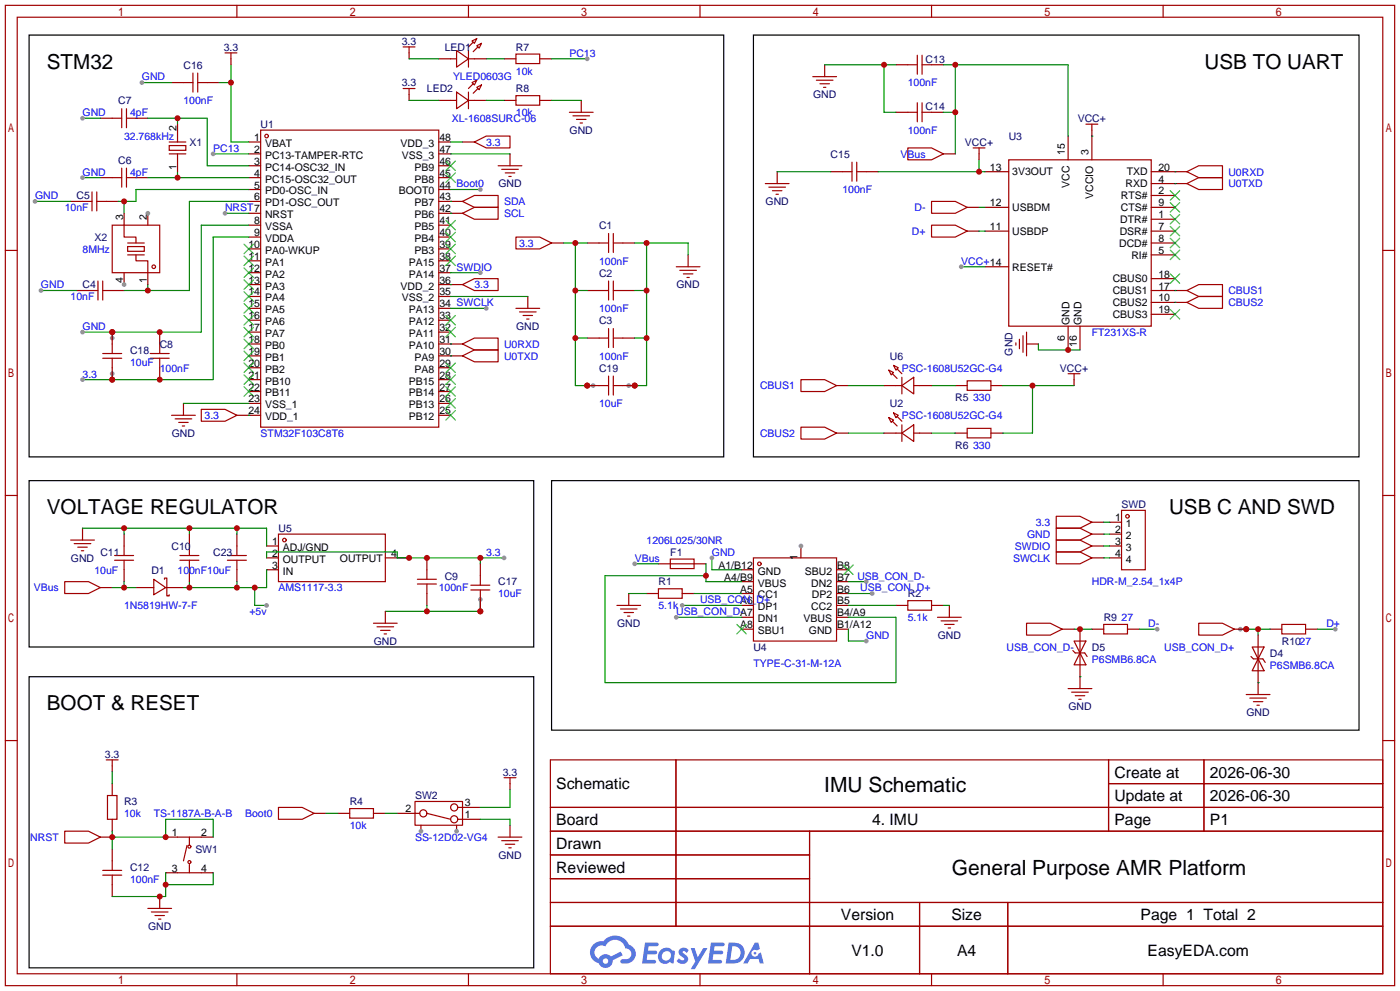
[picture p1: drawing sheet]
<svg xmlns="http://www.w3.org/2000/svg" width="299mm" height="212mm" viewBox="0 0 299 212" stroke-linecap="round" stroke-linejoin="round" font-family="sans-serif">
<g fill="none" stroke="#a10000" stroke-width=".25">
<path d="M1.1 1.1h297.2v209.6h-297.2zM3.7 3.7h292.1v204.5h-292.1zM50.7 1.1v2.6M100.2 1.1v2.6M149.7 1.1v2.6M199.3 1.1v2.6M248.8 1.1v2.6M1.1 53.5h2.6M295.8 53.5h2.5M1.1 105.9h2.6M295.8 105.9h2.5M1.1 158.3h2.6"/>
<path d="M295.8 158.3h2.5M117.7 162.4h178.1v45.8h-178.1zM117.7 172.6h178.1M117.7 177.7h178.1M144.6 162.4v35.6M173.2 177.7v30.5M237.1 162.4v15.3M237.1 167.5h58.7M257.5 162.4v15.3M117.7 182.8h55.5M117.7 192.9h178.1M117.7 187.8h55.5"/>
<path d="M117.7 198h178.1M196.7 192.9v15.3M215.6 192.9v15.3M50.7 208.2v2.5M100.2 208.2v2.5M149.7 208.2v2.5M199.3 208.2v2.5M248.8 208.2v2.5"/>
</g>
<g fill="#5487ff">
<path d="M145.5 202.8a1.3 1.3 0 0 1 1.8 .3l-.4 .6a.54 .54 0 0 0-.9-.2l.1 .2a1.28 1.28 0 0 1 .8 2 1.53 1.53 0 0 1-2.2-.3l.5-.6 .8 .5a.31 .31 0 0 0 .4-.3 .31 .31 0 0 0-.3-.3 1.12 1.12 0 0 1-.6-1.9z"/>
<path d="M147.7 202.7h.9l.7 1.9 1.1-1.9h.9l-2.7 4.5h-.9l1-1.7z"/>
<path d="M138 201.5h1.6a1.31 1.31 0 0 1 1.2 .2 .4 .4 0 0 1-.3 .6h-1.8l-.1 .9h1.6a.4 .4 0 0 1 .4 .4 .4 .4 0 0 1-.4 .4h-1.7l-.2 1.2h1.4a.46 .46 0 0 1 .5 .1 .46 .46 0 0 1 .1 .5l-.3 .2h-2.7z"/>
<path d="M152.1 201.5h1.6a1.32 1.32 0 0 1 1.3 .2 .39 .39 0 0 1-.4 .6h-1.7l-.2 .9h1.7a.4 .4 0 0 1 .3 .4 .4 .4 0 0 1-.4 .4h-1.7l-.2 1.2h1.4a.46 .46 0 0 1 .5 .1 .46 .46 0 0 1 .1 .5l-.3 .2h-2.7z"/>
<path d="M161.5 201.5h.7l.4 1.3-.7 .4a.75 .75 0 0 0-1.1 .3 .75 .75 0 0 0 .5 1 .75 .75 0 0 0 .9-.6l.6-.3 .6 2.4h-.9l-.2-1h-1.9l-.5 1h-.9z"/>
<path d="M155.9 201.5l-.7 4.5h1.5a2.27 2.27 0 0 0 2.6-2.3 2.27 2.27 0 0 0-2.7-2.2zM156.6 202.3a1.5 1.5 0 0 1 1.8 1.5 1.5 1.5 0 0 1-1.9 1.4h-.3z"/>
<path d="M141.3 203.1a1.6 1.6 0 0 0-.3 2.3 1.6 1.6 0 0 0 2.3 .2l.8 .4 .3-2.5-.2-.3h-.4a1.58 1.58 0 0 0-2.5-.1zM141.9 203.6a.98 .98 0 0 1 1.6 .5 .98 .98 0 0 1-1.1 1.2 .94 .94 0 0 1-.8-.6 .94 .94 0 0 1 .3-1.1z"/>
<path d="M126.9 201.9a2.37 2.37 0 0 0 1.2 4 1.54 1.54 0 0 0 1.7 1 1.54 1.54 0 0 0 1.3-1.6l2.1-1.1-.5-.8-2 1.1a1.57 1.57 0 0 0-2.6 .4 1.5 1.5 0 0 1-.8-2.1 1.5 1.5 0 0 1 2.2-.5 2.23 2.23 0 0 1 2.3-1.4 2.23 2.23 0 0 1 2 1.8 1.16 1.16 0 0 1 1.2 1.1 1.16 1.16 0 0 1-1 1.3h-.7a.47 .47 0 0 0-.6 .3 .47 .47 0 0 0 .4 .6 2.17 2.17 0 0 0 2.5-1 2.17 2.17 0 0 0-.3-2.7l-.8-.4a3.2 3.2 0 0 0-5.4-.7l-1.2 .1zM129 205.4a.58 .58 0 0 1 1.1 0 .58 .58 0 0 1-1.1 0z"/>
<circle cx="161.5" cy="203.8" r=".28"/>
</g>
<g fill="none" stroke="#a10000" stroke-width=".25">
<path d="M173.9 16.4h5M174.6 17.1h3.6M175.4 17.9h2M176.1 18.7h.6M194.2 13.8h2M196.2 11.8v4.1M197.2 11.8v4.1M197.2 13.8h2.1M24 38h2M24 25.3h2M26 23.2v4.1M26 35.9v4.1"/>
<path d="M27.1 38h2M27.1 23.2v4.1M27.1 35.9v4.1M27.1 25.3h2M55.8 27.8h38.1v63.5h-38.1zM101.5 30.4l2.5-1.3h5.1v2.5h-5.1zM106.6 35.4h5M107.3 36.2h3.6M108.1 37h2M108.8 37.7h.5M163.7 39.2h5.1M180.2 36.7h2"/>
<path d="M182.2 34.7v4M183.3 34.7v4M183.3 36.7h2M194.2 24h2M196.2 22v4M197.2 22v4M197.2 24h2.1M215.8 34.2h30.5v35.5h-30.5zM17.7 43.1h2M19.7 41v4.1M20.7 41v4.1M20.7 43.1h2"/>
<path d="M128.1 51.9h2.1M130.2 49.9v4.1M131.2 49.9v4.1M131.2 51.9h2M144.7 57h5M145.4 57.8h3.6M146.2 58.5h2M146.9 59.3h.5M164.5 40h3.5M165.2 40.8h2.1M166 41.5h.5M18.9 62.1h2.1"/>
<path d="M21 60.1v4M22 62.1h2M22 60.1v4M32.1 75.6h4.1M32.1 76.6h4.1M34.2 73.5v2.1M34.2 76.6v2M98.9 60.8l2.6-1.2h5.1v2.5h-5.1zM110.4 65.9h5M111.1 66.7h3.6M111.9 67.4h2M112.6 68.2h.6"/>
<path d="M128.1 62.1h2.1M128.1 72.3h2.1M130.2 60.1v4M130.2 70.2v4.1M131.2 60.1v4M131.2 70.2v4.1M131.2 62.1h2M131.2 72.3h2M36.7 88.8h5.1M37.5 89.5h3.5M38.2 90.3h2.1M39 91.1h.5"/>
<path d="M43.1 87.5h5l2.6 1.3-2.6 1.2h-5zM89.3 123.8h4M89.3 124.8h4M91.3 121.8v2M91.3 124.8v2.1M22 186.1h4M22 187.1h4M24 184v2.1M24 187.1v2"/>
<circle cx="57" cy="29.1" r=".38"/>
</g>
<g fill="none" stroke="#870000" stroke-width=".25">
<path d="M176.4 13.8v2.6M191.6 13.8h2.6M199.3 13.8h2.5M21.5 38h2.5M21.5 25.3h2.5M29.1 38h2.5M29.1 25.3h2.5M53.2 30.4h2.6M53.2 32.9h2.6M53.2 35.4h2.6M53.2 38h2.6M93.9 30.4h2.5"/>
<path d="M93.9 32.9h2.5M93.9 35.4h2.5M93.9 38h2.5M98.9 30.4h2.6M109.1 32.9v2.5M166.2 36.7v2.5M177.7 36.7h2.5M185.3 36.7h2.5M191.6 24h2.6M199.3 24h2.5M210.7 36.7h5.1M228.5 29.1v5.1"/>
<path d="M233.6 29.1v5.1M246.3 36.7h5M246.3 39.2h5M15.1 43.1h2.6M22.7 43.1h2.6M53.2 40.5h2.6M53.2 43.1h2.6M53.2 45.6h2.6M53.2 48.1h2.6M53.2 50.7h2.6M53.2 53.2h2.6M53.2 55.8h2.6"/>
<path d="M53.2 58.3h2.6M93.9 40.5h2.5M93.9 43.1h2.5M93.9 45.6h2.5M93.9 48.1h2.5M93.9 50.7h2.5M93.9 53.2h2.5M93.9 55.8h2.5M93.9 58.3h2.5M125.6 51.9h2.5M133.2 51.9h2.6M147.2 54.5v2.5"/>
<path d="M210.7 49.4h5.1M210.7 57h5.1M210.7 44.3h5.1M246.3 49.4h5M246.3 41.8h5M246.3 44.3h5M246.3 46.9h5M246.3 51.9h5M246.3 54.5h5M246.3 59.6h5M16.4 62.1h2.5M24 62.1h2.5"/>
<path d="M34.2 71v2.5M34.2 78.6v2.6M53.2 60.8h2.6M53.2 63.4h2.6M53.2 65.9h2.6M53.2 68.5h2.6M53.2 71h2.6M53.2 73.5h2.6M53.2 76.1h2.6M53.2 78.6h2.6M93.9 60.8h5M93.9 63.4h2.5"/>
<path d="M93.9 65.9h2.5M93.9 68.5h2.5M93.9 71h2.5M93.9 73.5h2.5M93.9 76.1h2.5M93.9 78.6h2.5M112.9 63.4v2.5M125.6 62.1h2.5M125.6 72.3h2.5M133.2 62.1h2.6M133.2 72.3h2.6M228.5 69.7v5.1"/>
<path d="M231 69.7v5.1M246.3 62.1h5M246.3 64.6h5M246.3 67.2h5M39.2 86.2v2.6M50.7 88.8h5.1M53.2 81.2h2.6M53.2 83.7h2.6M53.2 86.2h2.6M93.9 81.2h2.5M93.9 83.7h2.5M93.9 86.2h2.5"/>
<path d="M93.9 88.8h2.5M91.3 119.3v2.5M91.3 126.9v2.5M24 181.5v2.5M24 189.1v2.5"/>
</g>
<g fill="none" stroke="#3c3" stroke-width=".25">
<path d="M95.4 37l2 2M95.4 34.4l2 2M97.4 34.4l-2 2M97.4 37l-2 2M52.2 52.2l2 2M52.2 54.7l2 2.1M52.2 57.3l2 2M52.2 59.8l2 2M54.2 52.2l-2 2M54.2 54.7l-2 2.1M54.2 57.3l-2 2M54.2 59.8l-2 2"/>
<path d="M95.4 54.7l2 2.1M95.4 52.2l2 2M95.4 49.7l2 2M95.4 47.1l2 2M97.4 54.7l-2 2.1M97.4 52.2l-2 2M97.4 49.7l-2 2M97.4 47.1l-2 2M250.3 40.8l2 2M250.3 43.3l2 2M250.3 45.8l2 2.1M250.3 48.4l2 2"/>
<path d="M250.3 50.9l2 2.1M250.3 53.5l2 2M250.3 58.5l2 2.1M252.3 40.8l-2 2M252.3 43.3l-2 2M252.3 45.8l-2 2.1M252.3 48.4l-2 2M252.3 50.9l-2 2.1M252.3 53.5l-2 2M252.3 58.5l-2 2.1M52.2 62.4l2 2M52.2 64.9l2 2"/>
<path d="M52.2 67.4l2 2.1M52.2 70l2 2M52.2 72.5l2 2M52.2 75.1l2 2M52.2 77.6l2 2M54.2 62.4l-2 2M54.2 64.9l-2 2M54.2 67.4l-2 2.1M54.2 70l-2 2M54.2 72.5l-2 2M54.2 75.1l-2 2M54.2 77.6l-2 2"/>
<path d="M95.4 77.6l2 2M95.4 70l2 2M95.4 67.4l2 2.1M97.4 77.6l-2 2M97.4 70l-2 2M97.4 67.4l-2 2.1M250.3 66.2l2 2M252.3 66.2l-2 2M52.2 80.1l2 2.1M52.2 82.7l2 2M54.2 80.1l-2 2.1M54.2 82.7l-2 2"/>
<path d="M95.4 87.8l2 2M95.4 85.2l2 2M95.4 82.7l2 2M95.4 80.1l2 2.1M97.4 87.8l-2 2M97.4 85.2l-2 2M97.4 82.7l-2 2M97.4 80.1l-2 2.1"/>
</g>
<path d="M96.4 30.4h2.5M96.4 32.9h12.7M53.2 43.1h-12.7v19h-14M31.6 60.8v1.3M96.4 60.8h.1M39.2 86.2h14M53.2 88.8h.1" fill="none" stroke="#008700" stroke-width=".25"/>
<circle cx="31.6" cy="62.1" r=".63" fill="#c00"/>
<path d="M26.5 43.1v2.5M53.2 40.5h-24.1v2.6h-3.8" fill="none" stroke="#008700" stroke-width=".25"/>
<circle cx="26.5" cy="43.1" r=".63" fill="#c00"/>
<path d="M31.6 25.3h12.7v10.1h8.9M38 25.3v1.2" fill="none" stroke="#008700" stroke-width=".25"/>
<circle cx="38" cy="25.3" r=".63" fill="#c00"/>
<path d="M31.6 38h21.6M38 36.7v1.3" fill="none" stroke="#008700" stroke-width=".25"/>
<circle cx="38" cy="38" r=".63" fill="#c00"/>
<path d="M17.7 38h3.8" fill="none" stroke="#008700" stroke-width=".25"/>
<circle cx="17.7" cy="38" r=".51" fill="#999"/>
<path d="M120.5 51.9h5.1M123.1 51.9v30.5h3.8M123.1 72.3h2.5M123.1 62.1h2.5" fill="none" stroke="#008700" stroke-width=".25"/>
<g fill="#c00">
<circle cx="123.1" cy="72.3" r=".63"/>
<circle cx="125.6" cy="82.4" r=".63"/>
<circle cx="123.1" cy="62.1" r=".63"/>
<circle cx="123.1" cy="51.9" r=".63"/>
</g>
<circle cx="126.9" cy="82.4" r=".51" fill="#999"/>
<path d="M118 51.9h2.5" fill="none" stroke="#870000" stroke-width=".25"/>
<path d="M110.4 50.7h5l2.6 1.2-2.6 1.3h-5z" fill="none" stroke="#a10000" stroke-width=".25"/>
<path d="M135.8 51.9h11.4v2.6M138.3 51.9v30.5h-3.8M135.8 62.1h2.5M135.8 72.3h2.5" fill="none" stroke="#008700" stroke-width=".25"/>
<g fill="#c00">
<circle cx="138.3" cy="51.9" r=".63"/>
<circle cx="138.3" cy="62.1" r=".63"/>
<circle cx="138.3" cy="72.3" r=".63"/>
<circle cx="135.8" cy="82.4" r=".63"/>
</g>
<circle cx="134.5" cy="82.4" r=".51" fill="#999"/>
<path d="M187.8 36.7h22.9M209.4 34.2v2.5" fill="none" stroke="#008700" stroke-width=".25"/>
<circle cx="209.4" cy="36.7" r=".63" fill="#c00"/>
<path d="M201.8 13.8h26.7v15.3M204.3 13.8v19.1M201.8 24h2.5" fill="none" stroke="#008700" stroke-width=".25"/>
<g fill="#c00">
<circle cx="204.3" cy="13.8" r=".63"/>
<circle cx="204.3" cy="24" r=".63"/>
</g>
<path d="M176.4 13.8h15.2M189.1 13.8v10.2h2.5" fill="none" stroke="#008700" stroke-width=".25"/>
<circle cx="189.1" cy="13.8" r=".63" fill="#c00"/>
<path d="M166.2 36.7h11.5" fill="none" stroke="#008700" stroke-width=".25"/>
<g fill="none" stroke="#a10000" stroke-width=".25">
<path d="M161.2 119.3h17.7v17.7h-17.7z"/>
<circle cx="162.4" cy="120.5" r=".38"/>
</g>
<g fill="none" stroke="#870000" stroke-width=".25">
<path d="M171.3 116.7v2.6M158.6 121.8h2.6M158.6 124.3h2.6M158.6 126.9h2.6M158.6 129.4h2.6M158.6 132h2.6M158.6 134.5h2.6M178.9 121.8h2.6M178.9 124.3h2.6M178.9 126.9h2.6M178.9 129.4h2.6M178.9 132h2.6"/>
<path d="M178.9 134.5h2.6"/>
</g>
<path d="M157.6 133.5l2 2M159.6 133.5l-2 2M180.5 120.8l2 2M182.5 120.8l-2 2" fill="none" stroke="#3c3" stroke-width=".25"/>
<circle cx="171.3" cy="116.7" r=".51" fill="#999"/>
<path d="M57 119.3h2.6M57 116.7h2.6M82.4 119.3h5.1M29.1 125.6h3.8M35.4 125.6h3.8M57 121.8h2.6" fill="none" stroke="#870000" stroke-width=".25"/>
<g fill="none" stroke="#a10000" stroke-width=".25">
<path d="M59.6 114.2h22.8v10.1h-22.8zM32.9 123.8l2.5 1.8-2.5 1.5zM35.2 123.8v-.2h.5v3.8h.5v-.3"/>
<circle cx="60.8" cy="115.4" r=".38"/>
</g>
<path d="M96.4 40.5h6.3" fill="none" stroke="#008700" stroke-width=".25"/>
<circle cx="102.7" cy="40.5" r=".51" fill="#999"/>
<path d="M17.7 25.3h3.8" fill="none" stroke="#008700" stroke-width=".25"/>
<circle cx="17.7" cy="25.3" r=".51" fill="#999"/>
<path d="M7.5 43.1h7.6" fill="none" stroke="#008700" stroke-width=".25"/>
<circle cx="7.5" cy="43.1" r=".51" fill="#999"/>
<path d="M8.8 62.1h7.6" fill="none" stroke="#008700" stroke-width=".25"/>
<circle cx="8.8" cy="62.1" r=".51" fill="#999"/>
<path d="M26.5 45.6v2.5M26.5 58.3v2.5M31.6 58.3v2.5" fill="none" stroke="#870000" stroke-width=".25"/>
<circle cx="26.5" cy="60.8" r=".51" fill="#999"/>
<path d="M31.6 45.6v2.5" fill="none" stroke="#870000" stroke-width=".25"/>
<circle cx="31.6" cy="45.6" r=".51" fill="#999"/>
<g fill="none" stroke="#a10000" stroke-width=".25">
<path d="M24 48.1h10.2v10.2h-10.2zM26.5 48.1v2.6h2.6v1.2M27.3 52.7h3.6v1h-3.6zM27.3 54.5h3.6M27.3 51.9h3.6M29.1 54.5v1.3h2.5v2.5"/>
<circle cx="32.9" cy="57" r=".38"/>
</g>
<path d="M181.5 124.3h3.8" fill="none" stroke="#008700" stroke-width=".25"/>
<circle cx="185.3" cy="124.3" r=".51" fill="#999"/>
<path d="M181.5 134.5v2.5h3.8" fill="none" stroke="#008700" stroke-width=".25"/>
<circle cx="185.3" cy="137" r=".51" fill="#999"/>
<path d="M53.2 50.7h-7.6v30.5h-27.9M24 79.9v1.3" fill="none" stroke="#008700" stroke-width=".25"/>
<g fill="#c00">
<circle cx="34.2" cy="81.2" r=".63"/>
<circle cx="24" cy="81.2" r=".63"/>
</g>
<g fill="#999">
<circle cx="24" cy="79.9" r=".51"/>
<circle cx="17.7" cy="81.2" r=".51"/>
</g>
<path d="M91.3 129.4v1.3M102.7 128.1v2.6h-20.3" fill="none" stroke="#008700" stroke-width=".25"/>
<g fill="#c00">
<circle cx="102.7" cy="130.7" r=".63"/>
<circle cx="91.3" cy="130.7" r=".63"/>
</g>
<circle cx="102.7" cy="128.1" r=".51" fill="#999"/>
<path d="M57 119.3v-1.3h28v1.3h22.8M102.7 119.3v1.2" fill="none" stroke="#008700" stroke-width=".25"/>
<g fill="#c00">
<circle cx="102.7" cy="119.3" r=".63"/>
<circle cx="91.3" cy="119.3" r=".63"/>
<circle cx="87.5" cy="119.3" r=".63"/>
</g>
<circle cx="107.8" cy="119.3" r=".51" fill="#999"/>
<path d="M53.2 48.1h-10.1v22.9h-25.4M24 71v1.3" fill="none" stroke="#008700" stroke-width=".25"/>
<g fill="#c00">
<circle cx="34.2" cy="71" r=".63"/>
<circle cx="24" cy="71" r=".63"/>
</g>
<g fill="#999">
<circle cx="24" cy="72.3" r=".51"/>
<circle cx="17.7" cy="71" r=".51"/>
</g>
<g fill="none" stroke="#a10000" stroke-width=".25">
<path d="M15.1 115.4h5.1M15.9 116.2h3.5M16.6 117h2.1M17.4 117.7h.5M24.5 118.7h4.1M24.5 119.8h4.1M26.5 116.7v2M26.5 119.8v2M48.6 118.7h4.1M48.6 119.8h4.1M50.7 116.7v2M50.7 119.8v2"/>
<path d="M13.8 124.3h5.1l2.6 1.3-2.6 1.3h-5.1zM132 129.4h5M132.7 130.2h3.6M133.5 130.9h2M134.2 131.7h.5M140.8 125.9h5.1v2h-5.1zM194.2 128.4h5.1v2h-5.1zM200.5 132h5.1M201.3 132.7h3.6M202.1 133.5h2M202.8 134.2h.5"/>
</g>
<path d="M17.7 112.9v2.5M26.5 114.2v2.5M50.7 114.2v2.5M21.5 125.6h2.5M26.5 121.8v2.5M50.7 121.8v2.5M134.5 126.9v2.5M138.3 126.9h2.5M145.9 126.9h2.6M191.6 129.4h2.6M199.3 129.4h2.5M203.1 129.4v2.6" fill="none" stroke="#870000" stroke-width=".25"/>
<path d="M24 125.6h5.1M26.5 124.3v1.3M134.5 126.9h3.8M148.5 126.9h10.1M181.5 129.4h10.1M201.8 129.4h1.3" fill="none" stroke="#008700" stroke-width=".25"/>
<circle cx="26.5" cy="125.6" r=".63" fill="#c00"/>
<path d="M17.7 112.9h39.3v3.8M26.5 112.9v1.3M40.5 112.9v1.3M50.7 112.9v1.3" fill="none" stroke="#008700" stroke-width=".25"/>
<g fill="#c00">
<circle cx="26.5" cy="112.9" r=".63"/>
<circle cx="40.5" cy="112.9" r=".63"/>
<circle cx="50.7" cy="112.9" r=".63"/>
</g>
<path d="M40.5 124.3v1.3M50.7 124.3v1.3M54.5 125.6v3.8h2.5M57 121.8v3.8h-17.8" fill="none" stroke="#008700" stroke-width=".25"/>
<g fill="#c00">
<circle cx="54.5" cy="125.6" r=".63"/>
<circle cx="50.7" cy="125.6" r=".63"/>
<circle cx="40.5" cy="125.6" r=".63"/>
</g>
<circle cx="57" cy="129.4" r=".51" fill="#999"/>
<path d="M48.1 45.6h5.1" fill="none" stroke="#008700" stroke-width=".25"/>
<circle cx="48.1" cy="45.6" r=".51" fill="#999"/>
<path d="M40.5 114.2v2.5M40.5 121.8v2.5M82.4 130.7v2.5M21.5 178.9h2.5M24 167.5v2.6M24 175.1v2.6M35.4 178.9h2.6M43.1 178.9h2.5M35.4 186.6h2.6M43.1 186.6h2.5" fill="none" stroke="#870000" stroke-width=".25"/>
<g fill="none" stroke="#a10000" stroke-width=".25">
<path d="M38.5 118.7h4M38.5 119.8h4M40.5 116.7v2M40.5 119.8v2M79.9 133.2h5.1M80.6 134h3.6M81.4 134.7h2M82.2 135.5h.5M13.8 177.7h5.1l2.6 1.2-2.6 1.3h-5.1zM23 170.1h2v5h-2zM38 178.9h5.1M40.5 178.9v1.8"/>
<path d="M38 186.6h5.1M40 180.7l-.8 3.3M40.5 184.8v1.8"/>
<circle cx="40.5" cy="181" r=".32"/>
<circle cx="40.5" cy="184.3" r=".32"/>
</g>
<path d="M24 177.7v3.8M24 178.9h11.4v-3.8h10.2v3.8" fill="none" stroke="#008700" stroke-width=".25"/>
<g fill="#c00">
<circle cx="24" cy="178.9" r=".63"/>
<circle cx="35.4" cy="178.9" r=".63"/>
</g>
<path d="M34.2 191.6v2.6" fill="none" stroke="#870000" stroke-width=".25"/>
<path d="M31.6 194.2h5.1M32.4 194.9h3.5M33.1 195.7h2.1M33.9 196.5h.5" fill="none" stroke="#a10000" stroke-width=".25"/>
<path d="M35.4 186.6v5h-11.4M45.6 186.6v2.5h-10.2" fill="none" stroke="#008700" stroke-width=".25"/>
<g fill="#c00">
<circle cx="34.2" cy="191.6" r=".63"/>
<circle cx="35.4" cy="189.1" r=".63"/>
</g>
<path d="M36.2 31.1h3.6v1h-3.6zM36.2 30.4h3.6M36.2 32.9h3.6M38 29.1v1.3M38 32.9v1.3M59.6 172.6h5l2.6 1.3-2.6 1.2h-5zM74.8 172.8h5.1v2.1h-5.1z" fill="none" stroke="#a10000" stroke-width=".25"/>
<g fill="none" stroke="#870000" stroke-width=".25">
<path d="M38 26.5v2.6M38 34.2v2.5M67.2 173.9h2.5M72.3 173.9h2.5M79.9 173.9h2.5M85 173.9h4.8M97.7 176.4v1.3M97.9 175.1h4.8M97.9 172.6h4.8"/>
<circle cx="90.6" cy="173.9" r=".76"/>
<circle cx="97.2" cy="175.1" r=".76"/>
<circle cx="97.2" cy="172.6" r=".76"/>
</g>
<path d="M69.7 173.9h2.6" fill="none" stroke="#008700" stroke-width=".25"/>
<circle cx="97.7" cy="177.7" r=".51" fill="#999"/>
<path d="M90 176.4v1.3" fill="none" stroke="#870000" stroke-width=".25"/>
<circle cx="90" cy="177.7" r=".51" fill="#999"/>
<g fill="none" stroke="#a10000" stroke-width=".25">
<path d="M239.9 109.1h5.1v12.7h-5.1zM22.7 162.4h2.6M24 162.4v1.3M88.8 171.3h10.1v5.1h-10.1zM91.3 173.9l5.1 1.2M106.6 178.9h5M107.3 179.7h3.6M107.8 166.2h2.6M109.1 166.2v1.3M108.1 180.5h2M108.8 181.2h.5"/>
<circle cx="241.2" cy="110.4" r=".38"/>
</g>
<path d="M96.4 58.3h6.3M96.4 63.4h16.5M24 165v2.5M82.4 173.9h2.6M102.7 175.1h6.4v1.3M109.1 168.8v3.8h-6.4" fill="none" stroke="#008700" stroke-width=".25"/>
<path d="M237.4 111.6h2.5M237.4 114.2h2.5M237.4 116.7h2.5M237.4 119.3h2.5M24 163.7v1.3M109.1 167.5v1.3M109.1 176.4v2.5" fill="none" stroke="#870000" stroke-width=".25"/>
<path d="M6.2 7.5h148.6v90.2h-148.6zM6.2 102.7h108v35.6h-108zM6.2 144.7h108v62.2h-108z" fill="none" stroke="#000" stroke-width=".25"/>
<circle cx="102.7" cy="58.3" r=".51" fill="#999"/>
<path d="M96.4 65.9h7.6" fill="none" stroke="#008700" stroke-width=".25"/>
<circle cx="104" cy="65.9" r=".51" fill="#999"/>
<g fill="none" stroke="#870000" stroke-width=".25">
<path d="M201.8 32.9h2.5M209.4 32.9v1.3M233.6 27.8v1.3M251.3 36.7h2.6M251.3 39.2h2.6M206.9 44.3h2.5M206.9 49.4h2.5M96.4 73.5h2.5M96.4 76.1h2.5M233.6 111.6h2.5M233.6 114.2h2.5M233.6 116.7h2.5"/>
<path d="M233.6 119.3h2.5"/>
</g>
<g fill="none" stroke="#a10000" stroke-width=".25">
<path d="M194.2 31.6h5.1l2.5 1.3-2.5 1.3h-5.1zM208.2 31.6h2.5M209.4 31.6v1.3M232.3 26.5h2.5M233.6 26.5v1.3M253.9 36.7l2.5-1.3h5.1v2.6h-5.1zM253.9 39.2l2.5-1.2h5.1v2.5h-5.1zM199.3 43.1h5l2.6 1.2-2.6 1.3h-5zM199.3 48.1h5l2.6 1.3-2.6 1.3h-5zM98.9 73.5l2.6-1.2h5.1v2.5h-5.1zM98.9 76.1l2.6-1.3h5.1v2.5h-5.1zM225.9 110.4h5.1l2.6 1.2-2.6 1.3h-5.1z"/>
<path d="M225.9 112.9h5.1l2.6 1.3-2.6 1.2h-5.1zM225.9 115.4h5.1l2.6 1.3-2.6 1.3h-5.1zM225.9 118h5.1l2.6 1.3-2.6 1.2h-5.1z"/>
</g>
<path d="M233.6 29.1h.1M205.6 57h5.1M209.4 49.4h1.3M209.4 44.3h1.3M236.1 111.6h1.3M236.1 114.2h1.3M236.1 116.7h1.3M236.1 119.3h1.3" fill="none" stroke="#008700" stroke-width=".25"/>
<circle cx="205.6" cy="57" r=".51" fill="#999"/>
<path d="M219.6 73.5h2.5" fill="none" stroke="#870000" stroke-width=".25"/>
<path d="M217.3 73.3v.5M218.1 72.5v2M218.8 71.8v3.5M219.6 71v5.1" fill="none" stroke="#a10000" stroke-width=".25"/>
<path d="M222.1 73.5v1.3h8.9" fill="none" stroke="#008700" stroke-width=".25"/>
<circle cx="228.5" cy="74.8" r=".63" fill="#c00"/>
<path d="M251.3 39.2h.1M251.3 36.7h.1M96.4 76.1h.1M96.4 73.5h.1M251.3 62.1h.1M251.3 64.6h.1M181.5 82.4h7.6M181.5 92.6h7.6M199.3 82.4h5M199.3 92.6h5M214.5 82.4h15.2M220.9 82.4v10.2h-6.4" fill="none" stroke="#008700" stroke-width=".25"/>
<path d="M251.3 62.1h2.6M251.3 64.6h2.6M178.9 82.4h2.6M178.9 92.6h2.6M204.3 82.4h2.6M204.3 92.6h2.6M212 82.4h2.5M212 92.6h2.5M229.7 81.2v1.2" fill="none" stroke="#870000" stroke-width=".25"/>
<path d="M228.5 79.9h2.5M229.7 79.9v1.3M253.9 62.1l2.5-1.3h5.1v2.6h-5.1zM253.9 64.6l2.5-1.2h5.1v2.5h-5.1zM171.3 81.2h5.1l2.5 1.2-2.5 1.3h-5.1zM171.3 91.3h5.1l2.5 1.3-2.5 1.3h-5.1zM206.9 81.4h5.1v2h-5.1zM206.9 91.6h5.1v2h-5.1z" fill="none" stroke="#a10000" stroke-width=".25"/>
<circle cx="220.9" cy="82.4" r=".63" fill="#c00"/>
<g fill="none" stroke="#a10000" stroke-width=".25">
<path d="M86.2 10h2.6M86.2 18.9h2.6M87.5 10v1.3M87.5 18.9v1.3M97.7 19.7l2.5 1.8-2.5 1.7zM100.2 19.7v3.5M101 17.7l1-.6-.5 1.1zM101.2 17.9l-1 1M102 18.7l1-.5-.5 1zM102.2 18.9l-1 1M110.4 11.6h5v2h-5zM96.4 21.5h1.3"/>
<path d="M100.2 21.5h1.3M110.4 20.4h5v2.1h-5zM121.8 24h5.1M122.6 24.8h3.5M123.3 25.5h2M124.1 26.3h.5M98.9 43.1l2.6-1.3h5.1v2.5h-5.1zM98.9 45.6l2.6-1.3h5.1v2.6h-5.1zM190.1 79.1l1 .5-.5 .5zM190.9 79.9l1 1M191.1 78.1l1.1 .5-.6 .5zM191.9 78.9l1 1"/>
<path d="M190.1 89.3l1 .5-.5 .5zM190.9 90l1 1.1M191.1 88.3l1.1 .5-.6 .5zM191.6 92.6h1.3M191.6 82.4h1.3M191.9 89l1 1M192.9 92.6l2.6-1.8v3.6zM192.9 82.4l2.6-1.8v3.6zM192.9 80.6v3.6M192.9 90.8v3.6M195.5 92.6h1.2M195.5 82.4h1.2"/>
</g>
<g fill="none" stroke="#870000" stroke-width=".25">
<path d="M87.5 11.3v1.3M107.8 12.6h2.6M115.4 12.6h2.6M87.5 20.2v1.3M93.9 21.5h2.5M101.5 21.5h2.5M107.8 21.5h2.6M115.4 21.5h2.6M124.3 21.5v2.5M96.4 43.1h2.5M96.4 45.6h2.5M189.1 92.6h2.5"/>
<path d="M189.1 82.4h2.5M196.7 92.6h2.6M196.7 82.4h2.6"/>
</g>
<path d="M161.2 7.5h129.5v90.2h-129.5zM118 102.7h172.7v53.4h-172.7z" fill="none" stroke="#000" stroke-width=".25"/>
<path d="M45.6 32.9h7.6M118 21.5h6.3M96.4 43.1h.1M96.4 45.6h.1" fill="none" stroke="#008700" stroke-width=".25"/>
<circle cx="45.6" cy="32.9" r=".51" fill="#999"/>
<path d="M118 12.6h7.6" fill="none" stroke="#008700" stroke-width=".25"/>
<circle cx="125.6" cy="12.6" r=".51" fill="#999"/>
<path d="M46.9 17.7h2.5M49.4 13.8v16.6h3.8M104 12.6h3.8M87.5 21.5h6.4M104 21.5h3.8" fill="none" stroke="#008700" stroke-width=".25"/>
<path d="M36.7 17.7h2.5M44.3 17.7h2.6" fill="none" stroke="#870000" stroke-width=".25"/>
<path d="M39.2 17.7h2.1M41.3 15.6v4.1M42.3 15.6v4.1M42.3 17.7h2" fill="none" stroke="#a10000" stroke-width=".25"/>
<circle cx="49.4" cy="17.7" r=".63" fill="#c00"/>
<path d="M30.4 17.7h6.3" fill="none" stroke="#008700" stroke-width=".25"/>
<circle cx="30.4" cy="17.7" r=".51" fill="#999"/>
<path d="M49.4 12.6v1.2M233.6 134.5h2.5M241.2 134.5h2.5M271.7 134.5h2.5M279.3 134.5h2.5" fill="none" stroke="#870000" stroke-width=".25"/>
<path d="M48.1 11.3h2.6M49.4 11.3v1.3M236.1 133.5h5.1v2h-5.1zM274.2 133.5h5.1v2h-5.1z" fill="none" stroke="#a10000" stroke-width=".25"/>
<path d="M181.5 126.9h5.1" fill="none" stroke="#008700" stroke-width=".25"/>
<circle cx="186.6" cy="126.9" r=".51" fill="#999"/>
<path d="M243.7 134.5h3.8" fill="none" stroke="#008700" stroke-width=".25"/>
<circle cx="247.5" cy="134.5" r=".51" fill="#999"/>
<path d="M281.8 134.5h3.8" fill="none" stroke="#008700" stroke-width=".25"/>
<circle cx="285.6" cy="134.5" r=".51" fill="#999"/>
<path d="M152.3 119.3v2.5h6.3" fill="none" stroke="#008700" stroke-width=".25"/>
<circle cx="152.3" cy="119.3" r=".51" fill="#999"/>
<path d="M143.4 119.5h5.1v2h-5.1zM143.4 120.5h5.1" fill="none" stroke="#a10000" stroke-width=".25"/>
<path d="M140.8 120.5h2.6M148.5 120.5h2.5" fill="none" stroke="#870000" stroke-width=".25"/>
<path d="M229.7 134.5h3.9M265.3 134.5h6.4M269.1 134.5v1.3" fill="none" stroke="#008700" stroke-width=".25"/>
<g fill="#c00">
<circle cx="269.1" cy="134.5" r=".63"/>
<circle cx="266.6" cy="134.5" r=".63"/>
</g>
<circle cx="265.3" cy="134.5" r=".51" fill="#999"/>
<path d="M151 120.5v3.8h7.6M151 123.1h-21.6v22.8h62.2v-13.9h-10.1" fill="none" stroke="#008700" stroke-width=".25"/>
<circle cx="151" cy="123.1" r=".63" fill="#c00"/>
<path d="M135.8 120.5h5" fill="none" stroke="#008700" stroke-width=".25"/>
<circle cx="135.8" cy="120.5" r=".51" fill="#999"/>
<path d="M144.7 132h13.9" fill="none" stroke="#008700" stroke-width=".25"/>
<circle cx="144.7" cy="132" r=".51" fill="#999"/>
<path d="M145.9 129.4h12.7" fill="none" stroke="#008700" stroke-width=".25"/>
<circle cx="145.9" cy="129.4" r=".51" fill="#999"/>
<path d="M227.2 134.5h2.5M264 134.5h2.6" fill="none" stroke="#870000" stroke-width=".25"/>
<path d="M219.6 133.2h5.1l2.5 1.3-2.5 1.3h-5.1z" fill="none" stroke="#a10000" stroke-width=".25"/>
<circle cx="266.6" cy="134.5" r=".63" fill="#c00"/>
<g fill="none" stroke="#a10000" stroke-width=".25">
<path d="M229.7 137h2.6l-1.3 2.6zM231 139.6l1.3 2.5h-2.6zM256.4 133.2h5.1l2.5 1.3-2.5 1.3h-5.1zM267.8 138.3h2.6l-1.3 2.5zM228.5 147.2h5.1M229.2 148h3.6M230 148.7h2M230.8 149.5h.5M266.6 148.5h5.1M267.3 149.2h3.6M267.6 140.3l.5 .5h2l.5 .8M268.1 150h2"/>
<path d="M268.9 150.7h.5M269.1 140.8l1.3 2.6h-2.6z"/>
</g>
<path d="M231 134.5v5.1M269.1 135.8v12.7M231 144.7v2.5" fill="none" stroke="#870000" stroke-width=".25"/>
<circle cx="231" cy="134.5" r=".63" fill="#c00"/>
<path d="M102.7 120.5v2.6M102.7 128.1v2.6M231 139.6v5.1" fill="none" stroke="#870000" stroke-width=".25"/>
<path d="M229.5 139.1l.5 .5h2l.5 .7" fill="none" stroke="#a10000" stroke-width=".25"/>
<path d="M231 144.7h.1M269.1 145.9h.1" fill="none" stroke="#008700" stroke-width=".25"/>
<circle cx="102.7" cy="130.7" r=".63" fill="#c00"/>
<path d="M100.7 125.1h4.1M100.7 126.1h4.1M102.7 123.1v2M102.7 126.1v2" fill="none" stroke="#a10000" stroke-width=".25"/>
<path d="M24 71v2.5" fill="none" stroke="#870000" stroke-width=".25"/>
<circle cx="24" cy="71" r=".63" fill="#c00"/>
<path d="M24 78.6v2.6" fill="none" stroke="#870000" stroke-width=".25"/>
<circle cx="24" cy="81.2" r=".63" fill="#c00"/>
<path d="M22 75.6h4M22 76.6h4M24 73.5v2.1M24 76.6v2" fill="none" stroke="#a10000" stroke-width=".25"/>
<path d="M133.2 82.4h2.6" fill="none" stroke="#870000" stroke-width=".25"/>
<circle cx="135.8" cy="82.4" r=".63" fill="#c00"/>
<path d="M125.6 82.4h2.5" fill="none" stroke="#870000" stroke-width=".25"/>
<circle cx="125.6" cy="82.4" r=".63" fill="#c00"/>
<path d="M96.4 12.6h1.3M97.7 10.8l2.5 1.8-2.5 1.8zM100.2 12.6h1.3M100.2 10.8v3.6M101 8.8l1-.5-.5 1zM101.2 9l-1 1M102 9.8l1-.5-.5 1zM102.2 10l-1 1M128.1 82.4h2.1M130.2 80.4v4.1M131.2 80.4v4.1M131.2 82.4h2" fill="none" stroke="#a10000" stroke-width=".25"/>
<path d="M93.9 12.6h2.5M101.5 12.6h2.5" fill="none" stroke="#870000" stroke-width=".25"/>
<path d="M87.5 12.6h6.4" fill="none" stroke="#008700" stroke-width=".25"/>
<g font-size="4.5">
<text x="176.3" y="169.3">IMU Schematic</text>
<text x="203.6" y="187.1">General Purpose AMR Platform</text>
</g>
<g font-size="4.4">
<text x="10" y="14.7">STM32</text>
<text x="257.7" y="14.7">USB TO UART</text>
<text x="10" y="109.9">VOLTAGE REGULATOR</text>
<text x="250.1" y="109.9">USB C AND SWD</text>
<text x="10" y="151.8">BOOT &amp; RESET</text>
</g>
<g font-size="3.4">
<text x="238.4" y="166.2">Create at</text>
<text x="258.8" y="166.2">2026-06-30</text>
<text x="119" y="168.7">Schematic</text>
<text x="238.4" y="171.3">Update at</text>
<text x="258.8" y="171.3">2026-06-30</text>
<text x="119" y="176.4">Board</text>
<text x="186.5" y="176.4">4. IMU</text>
<text x="238.4" y="176.4">Page</text>
<text x="258.8" y="176.4">P1</text>
<text x="119" y="181.4">Drawn</text>
<text x="119" y="186.5">Reviewed</text>
<text x="179.9" y="196.7">Version</text>
<text x="203.5" y="196.7">Size</text>
<text x="244" y="196.7">Page 1 Total 2</text>
<text x="182.1" y="204.3">V1.0</text>
<text x="204.7" y="204.3">A4</text>
<text x="245.5" y="204.3">EasyEDA.com</text>
</g>
<g font-size="2.2" fill="#000080">
<text x="47.8" y="10.9">3.3</text>
<text x="85.9" y="9.6">3.3</text>
<text x="95.1" y="10.9">LED1</text>
<text x="110.4" y="10.9">R7</text>
<text x="39.2" y="14.7">C16</text>
<text x="198" y="13.4">C13</text>
<text x="25.3" y="22.3">C7</text>
<text x="85.9" y="18.5">3.3</text>
<text x="91.3" y="19.7">LED2</text>
<text x="110.4" y="19.7">R8</text>
<text x="173.9" y="21">GND</text>
<text x="198" y="23.6">C14</text>
<text x="55.8" y="27.4">U1</text>
<text x="121.8" y="28.6">GND</text>
<text x="215.8" y="29.9">U3</text>
<text x="230.5" y="26.1">VCC+</text>
<text x="25.3" y="35">C6</text>
<text x="40.5" y="31.2">X1</text>
<text x="177.7" y="33.7">C15</text>
<text x="206.4" y="31.2">VCC+</text>
<text x="106.6" y="40.1">GND</text>
<text x="16.4" y="42.6">C5</text>
<text x="163.8" y="43.9">GND</text>
<text x="20.2" y="51.5">X2</text>
<text x="128.1" y="49">C1</text>
<text x="128.1" y="59.1">C2</text>
<text x="17.7" y="61.7">C4</text>
<text x="144.7" y="61.7">GND</text>
<text x="110.4" y="70.5">GND</text>
<text x="128.1" y="69.3">C3</text>
<text x="27.8" y="75.6">C18</text>
<text x="34.2" y="74.4">C8</text>
<text x="190.4" y="76.9">U6</text>
<text x="216.6" y="76" transform="rotate(-90 216.6 76)">GND</text>
<text x="128.1" y="79.4">C19</text>
<text x="226.7" y="79.4">VCC+</text>
<text x="190.4" y="87.1">U2</text>
<text x="204.3" y="85.8">R5</text>
<text x="36.8" y="93.4">GND</text>
<text x="204.3" y="95.9">R6</text>
<text x="59.6" y="113.7">U5</text>
<text x="239.9" y="108.6">SWD</text>
<text x="21.5" y="118.8">C11</text>
<text x="36.7" y="117.5">C10</text>
<text x="45.6" y="118.8">C23</text>
<text x="143.4" y="118.8">F1</text>
<text x="15.2" y="120.1">GND</text>
<text x="32.4" y="122.6">D1</text>
<text x="95.1" y="123.9">C9</text>
<text x="106.6" y="125.2">C17</text>
<text x="140.8" y="125.2">R1</text>
<text x="194.2" y="127.7">R2</text>
<text x="79.9" y="137.9">GND</text>
<text x="132" y="134">GND</text>
<text x="200.6" y="136.6">GND</text>
<text x="236.1" y="132.8">R9</text>
<text x="274.2" y="137.9">R1027</text>
<text x="161.2" y="139.1">U4</text>
<text x="233.6" y="139.1">D5</text>
<text x="271.7" y="140.4">D4</text>
<text x="228.5" y="151.8">GND</text>
<text x="266.6" y="153.1">GND</text>
<text x="22.4" y="162">3.3</text>
<text x="107.5" y="165.8">3.3</text>
<text x="26.5" y="172.1">R3</text>
<text x="74.8" y="172.1">R4</text>
<text x="88.8" y="170.9">SW2</text>
<text x="41.8" y="182.3">SW1</text>
<text x="106.6" y="183.6">GND</text>
<text x="27.8" y="186.1">C12</text>
<text x="31.7" y="198.8">GND</text>
</g>
<g font-size="2.2" fill="#00f">
<text x="30.4" y="17.2">GND</text>
<text x="96.9" y="17.2">YLED0603G</text>
<text x="110.4" y="15.9">10k</text>
<text x="121.8" y="12.1">PC13</text>
<text x="39.2" y="22.3">100nF</text>
<text x="194.2" y="18.5">100nF</text>
<text x="17.7" y="24.8">GND</text>
<text x="26.5" y="29.9">32.768kHz</text>
<text x="27.8" y="24.8">4pF</text>
<text x="96.6" y="26.1">XL-1608SURC-06</text>
<text x="110.4" y="24.8">10k</text>
<text x="194.2" y="28.6">100nF</text>
<text x="45.6" y="32.4">PC13</text>
<text x="104" y="31.2">3.3</text>
<text x="192.6" y="33.7">VBus</text>
<text x="17.7" y="37.5">GND</text>
<text x="27.8" y="37.5">4pF</text>
<text x="180.2" y="41.3">100nF</text>
<text x="262.8" y="37.5">U0RXD</text>
<text x="262.8" y="40.1">U0TXD</text>
<text x="7.5" y="42.6">GND</text>
<text x="13.8" y="45.1">10nF</text>
<text x="48.1" y="45.1">NRST7</text>
<text x="107.8" y="43.9">SDA</text>
<text x="107.8" y="46.4">SCL</text>
<text x="195.6" y="45.1">D-</text>
<text x="111.1" y="52.8">3.3</text>
<text x="195.1" y="50.2">D+</text>
<text x="17.7" y="54">8MHz</text>
<text x="128.1" y="56.6">100nF</text>
<text x="205.6" y="56.6">VCC+14</text>
<text x="8.8" y="61.7">GND</text>
<text x="15.1" y="64.2">10nF</text>
<text x="101.5" y="61.7">3.3</text>
<text x="262.8" y="62.9">CBUS1</text>
<text x="262.8" y="65.5">CBUS2</text>
<text x="17.7" y="70.5">GND</text>
<text x="128.1" y="66.7">100nF</text>
<text x="233.6" y="71.8">FT231XS-R</text>
<text x="107.8" y="74.4">U0RXD</text>
<text x="107.8" y="76.9">U0TXD</text>
<text x="128.1" y="76.9">100nF</text>
<text x="17.7" y="80.7">3.3</text>
<text x="27.8" y="78.2">10uF</text>
<text x="34.2" y="79.4">100nF</text>
<text x="162.6" y="83.2">CBUS1</text>
<text x="192.9" y="79.4">PSC-1608U52GC-G4</text>
<text x="43.7" y="89.6">3.3</text>
<text x="128.1" y="87.1">10uF</text>
<text x="192.9" y="89.6">PSC-1608U52GC-G4</text>
<text x="208.2" y="85.8">330</text>
<text x="55.8" y="93.4">STM32F103C8T6</text>
<text x="162.6" y="93.4">CBUS2</text>
<text x="208.2" y="95.9">330</text>
<text x="221.5" y="112.5">3.3</text>
<text x="104" y="118.8">3.3</text>
<text x="138.3" y="116.3">1206L025/30NR</text>
<text x="152.3" y="118.8">GND</text>
<text x="217.1" y="117.5">SWDIO</text>
<text x="219.7" y="115">GND</text>
<text x="20.2" y="122.6">10uF</text>
<text x="38" y="122.6">100nF10uF</text>
<text x="135.8" y="120.1">VBus</text>
<text x="183.4" y="123.9">USB_CON_D-</text>
<text x="216.7" y="120.1">SWCLK</text>
<text x="233.6" y="125.2">HDR-M_2.54_1x4P</text>
<text x="7.2" y="126.4">VBus</text>
<text x="26.5" y="130.2">1N5819HW-7-F</text>
<text x="53.3" y="131.5">+5v</text>
<text x="59.6" y="126.4">AMS1117-3.3</text>
<text x="93.9" y="126.4">100nF</text>
<text x="106.6" y="127.7">10uF</text>
<text x="140.8" y="130.2">5.1k</text>
<text x="144.7" y="131.5">USB_CON_D-A7</text>
<text x="149.7" y="129">USB_CON_D+</text>
<text x="184" y="126.4">USB_CON_D+</text>
<text x="185.3" y="136.6">GND</text>
<text x="194.2" y="132.8">5.1k</text>
<text x="239.9" y="132.8">27</text>
<text x="245.6" y="134">D-</text>
<text x="283.7" y="134">D+</text>
<text x="161.2" y="142.7">TYPE-C-31-M-12A</text>
<text x="215.3" y="139.1">USB_CON_D-</text>
<text x="233.6" y="141.7">P6SMB6.8CA</text>
<text x="249" y="139.1">USB_CON_D+</text>
<text x="271.7" y="142.9">P6SMB6.8CA</text>
<text x="6.5" y="179.8">NRST</text>
<text x="26.5" y="174.7">10k</text>
<text x="32.9" y="174.7">TS-1187A-B-A-B</text>
<text x="52.4" y="174.7">Boot0</text>
<text x="74.8" y="177.2">10k</text>
<text x="88.8" y="179.8">SS-12D02-VG4</text>
<text x="27.8" y="188.7">100nF</text>
</g>
<g font-size="2.2">
<text x="37.8" y="28.1" transform="rotate(-90 37.8 28.1)">2</text>
<text x="54.4" y="30.1">1</text>
<text x="54.4" y="32.7">2</text>
<text x="54.4" y="35.2">3</text>
<text x="56.7" y="31.4">VBAT</text>
<text x="56.7" y="33.9">PC13-TAMPER-RTC</text>
<text x="85.7" y="31.4">VDD_3</text>
<text x="85.9" y="33.9">VSS_3</text>
<text x="94" y="35.2">46</text>
<text x="94" y="32.7">47</text>
<text x="94" y="30.1">48</text>
<text x="227.8" y="33.1" transform="rotate(-90 227.8 33.1)">15</text>
<text x="232.9" y="33.1" transform="rotate(-90 232.9 33.1)">3</text>
<text x="37.8" y="36.4" transform="rotate(-90 37.8 36.4)">1</text>
<text x="54.4" y="37.8">4</text>
<text x="54.4" y="40.3">5</text>
<text x="56.7" y="36.5">PC14-OSC32_IN</text>
<text x="56.7" y="39">PC15-OSC32_OUT</text>
<text x="56.7" y="41.6">PD0-OSC_IN</text>
<text x="85.3" y="41.6">BOOT0</text>
<text x="88.7" y="39">PB8</text>
<text x="88.7" y="36.5">PB9</text>
<text x="94" y="40.3">44 Boot0</text>
<text x="94" y="37.8">45</text>
<text x="211.8" y="36.5">13</text>
<text x="216.5" y="37.5">3V3OUT</text>
<text x="228.8" y="40.1" transform="rotate(-90 228.8 40.1)">VCC</text>
<text x="240.8" y="40">RXD</text>
<text x="241" y="37.5">TXD</text>
<text x="247.8" y="36.5">20</text>
<text x="247.8" y="39">4</text>
<text x="247.8" y="41.6">2</text>
<text x="26.3" y="47.1" transform="rotate(-90 26.3 47.1)">3</text>
<text x="31.4" y="47.1" transform="rotate(-90 31.4 47.1)">2</text>
<text x="54.4" y="42.8">6</text>
<text x="54.4" y="47.9">8</text>
<text x="56.7" y="44.1">PD1-OSC_OUT</text>
<text x="56.7" y="46.6">NRST</text>
<text x="88.7" y="46.6">PB6</text>
<text x="88.7" y="44.1">PB7</text>
<text x="94" y="47.9">41</text>
<text x="94" y="45.4">42</text>
<text x="94" y="42.8">43</text>
<text x="211.8" y="44.1">12</text>
<text x="216.5" y="45.1">USBDM</text>
<text x="233.9" y="42.5" transform="rotate(-90 233.9 42.5)">VCCIO</text>
<text x="239.6" y="47.7">DTR#</text>
<text x="239.8" y="42.6">RTS#</text>
<text x="239.8" y="45.1">CTS#</text>
<text x="247.8" y="44.1">9</text>
<text x="247.8" y="46.6">1</text>
<text x="53.1" y="53">10</text>
<text x="54.4" y="50.5">9</text>
<text x="56.7" y="49.2">VSSA</text>
<text x="56.7" y="51.7">VDDA</text>
<text x="88.7" y="51.7">PB4</text>
<text x="88.7" y="49.2">PB5</text>
<text x="94" y="53">39</text>
<text x="94" y="50.5">40</text>
<text x="211.8" y="49.2">11</text>
<text x="216.5" y="50.2">USBDP</text>
<text x="239.4" y="52.7">DCD#</text>
<text x="239.5" y="50.2">DSR#</text>
<text x="247.8" y="49.2">7</text>
<text x="247.8" y="51.7">8</text>
<text x="53.1" y="55.5">11</text>
<text x="53.1" y="58.1">12</text>
<text x="56.7" y="54.3">PA0-WKUP</text>
<text x="56.7" y="56.8">PA1</text>
<text x="56.7" y="59.3">PA2</text>
<text x="87.4" y="59.3">PA14</text>
<text x="87.4" y="56.8">PA15</text>
<text x="88.7" y="54.3">PB3</text>
<text x="94" y="58.1">37 SWDIO</text>
<text x="94" y="55.5">38</text>
<text x="216.5" y="57.8">RESET#</text>
<text x="242" y="55.3">RI#</text>
<text x="247.8" y="54.3">5</text>
<text x="247.8" y="59.3">18</text>
<text x="26.3" y="60.6" transform="rotate(-90 26.3 60.6)">4</text>
<text x="31.4" y="60.6" transform="rotate(-90 31.4 60.6)">1</text>
<text x="53.1" y="60.6">13</text>
<text x="53.1" y="63.2">14</text>
<text x="53.1" y="65.7">15</text>
<text x="56.7" y="61.9">PA3</text>
<text x="56.7" y="64.4">PA4</text>
<text x="85.7" y="61.9">VDD_2</text>
<text x="85.9" y="64.4">VSS_2</text>
<text x="94" y="65.7">34 SWCLK</text>
<text x="94" y="63.2">35</text>
<text x="94" y="60.6">36</text>
<text x="238" y="60.4">CBUS0</text>
<text x="238" y="62.9">CBUS1</text>
<text x="238" y="65.4">CBUS2</text>
<text x="247.8" y="61.9">17</text>
<text x="247.8" y="64.4">10</text>
<text x="53.1" y="68.2">16</text>
<text x="53.1" y="70.8">17</text>
<text x="56.7" y="67">PA5</text>
<text x="56.7" y="69.5">PA6</text>
<text x="87.4" y="69.5">PA12</text>
<text x="87.4" y="67">PA13</text>
<text x="94" y="70.8">32</text>
<text x="94" y="68.2">33</text>
<text x="228.8" y="69.4" transform="rotate(-90 228.8 69.4)">GND</text>
<text x="231.3" y="69.4" transform="rotate(-90 231.3 69.4)">GND</text>
<text x="238" y="68">CBUS3</text>
<text x="247.8" y="67">19</text>
<text x="53.1" y="73.3">18</text>
<text x="53.1" y="75.9">19</text>
<text x="56.7" y="72">PA7</text>
<text x="56.7" y="74.6">PB0</text>
<text x="56.7" y="77.1">PB1</text>
<text x="87.4" y="74.6">PA10</text>
<text x="87.4" y="72">PA11</text>
<text x="88.7" y="77.1">PA9</text>
<text x="94" y="75.9">30</text>
<text x="94" y="73.3">31</text>
<text x="227.8" y="73" transform="rotate(-90 227.8 73)">6</text>
<text x="230.3" y="74.2" transform="rotate(-90 230.3 74.2)">16</text>
<text x="53.1" y="78.4">20</text>
<text x="53.1" y="80.9">21</text>
<text x="53.1" y="83.5">22</text>
<text x="56.7" y="79.7">PB2</text>
<text x="56.7" y="82.2">PB10</text>
<text x="87.4" y="82.2">PB15</text>
<text x="88.7" y="79.7">PA8</text>
<text x="94" y="83.5">27</text>
<text x="94" y="80.9">28</text>
<text x="94" y="78.4">29</text>
<text x="53.1" y="86">23</text>
<text x="53.1" y="88.6">24</text>
<text x="56.7" y="84.7">PB11</text>
<text x="56.7" y="87.3">VSS_1</text>
<text x="56.7" y="89.8">VDD_1</text>
<text x="87.4" y="89.8">PB12</text>
<text x="87.4" y="87.3">PB13</text>
<text x="87.4" y="84.7">PB14</text>
<text x="94" y="88.6">25</text>
<text x="94" y="86">26</text>
<text x="238.5" y="111.4">1</text>
<text x="238.5" y="114">2</text>
<text x="240.8" y="112.7">1</text>
<text x="58.2" y="119">2</text>
<text x="58.2" y="116.5">1</text>
<text x="60.5" y="117.8">ADJ/GND</text>
<text x="83.7" y="119">4</text>
<text x="170.6" y="119.7" transform="rotate(-90 170.6 119.7)">1</text>
<text x="238.5" y="116.5">3</text>
<text x="238.5" y="119">4</text>
<text x="240.8" y="115.2">2</text>
<text x="240.8" y="117.8">3</text>
<text x="58.2" y="121.6">3</text>
<text x="60.5" y="122.8">IN</text>
<text x="60.5" y="120.3">OUTPUT</text>
<text x="72.7" y="120.1">OUTPUT</text>
<text x="153.7" y="121.6">A1/B12</text>
<text x="154.9" y="124.1">A4/B9</text>
<text x="162.1" y="122.8">GND</text>
<text x="162.1" y="125.4">VBUS</text>
<text x="172.1" y="122.8">SBU2</text>
<text x="173.5" y="125.4">DN2</text>
<text x="179.1" y="124.1">B7</text>
<text x="179.1" y="121.6">B8</text>
<text x="240.8" y="120.3">4</text>
<text x="158.3" y="126.7">A5</text>
<text x="158.3" y="129.2">A6</text>
<text x="162.1" y="127.9">CC1</text>
<text x="162.1" y="130.5">DP1</text>
<text x="173.5" y="130.5">CC2</text>
<text x="173.6" y="127.9">DP2</text>
<text x="179.1" y="131.7">B4/A9</text>
<text x="179.1" y="129.2">B5</text>
<text x="179.1" y="126.7">B6</text>
<text x="158.3" y="134.3">A8</text>
<text x="162.1" y="133">DN1</text>
<text x="162.1" y="135.5">SBU1</text>
<text x="171.9" y="133">VBUS</text>
<text x="173" y="135.5">GND</text>
<text x="179.1" y="134.3">B1/A12</text>
<text x="86.8" y="173.5">2</text>
<text x="99.4" y="172.3">3</text>
<text x="36.7" y="178.7">1</text>
<text x="43.1" y="178.7">2</text>
<text x="99.4" y="174.8">1</text>
<text x="36.7" y="186.3">3</text>
<text x="43.1" y="186.3">4</text>
</g>
</svg>
